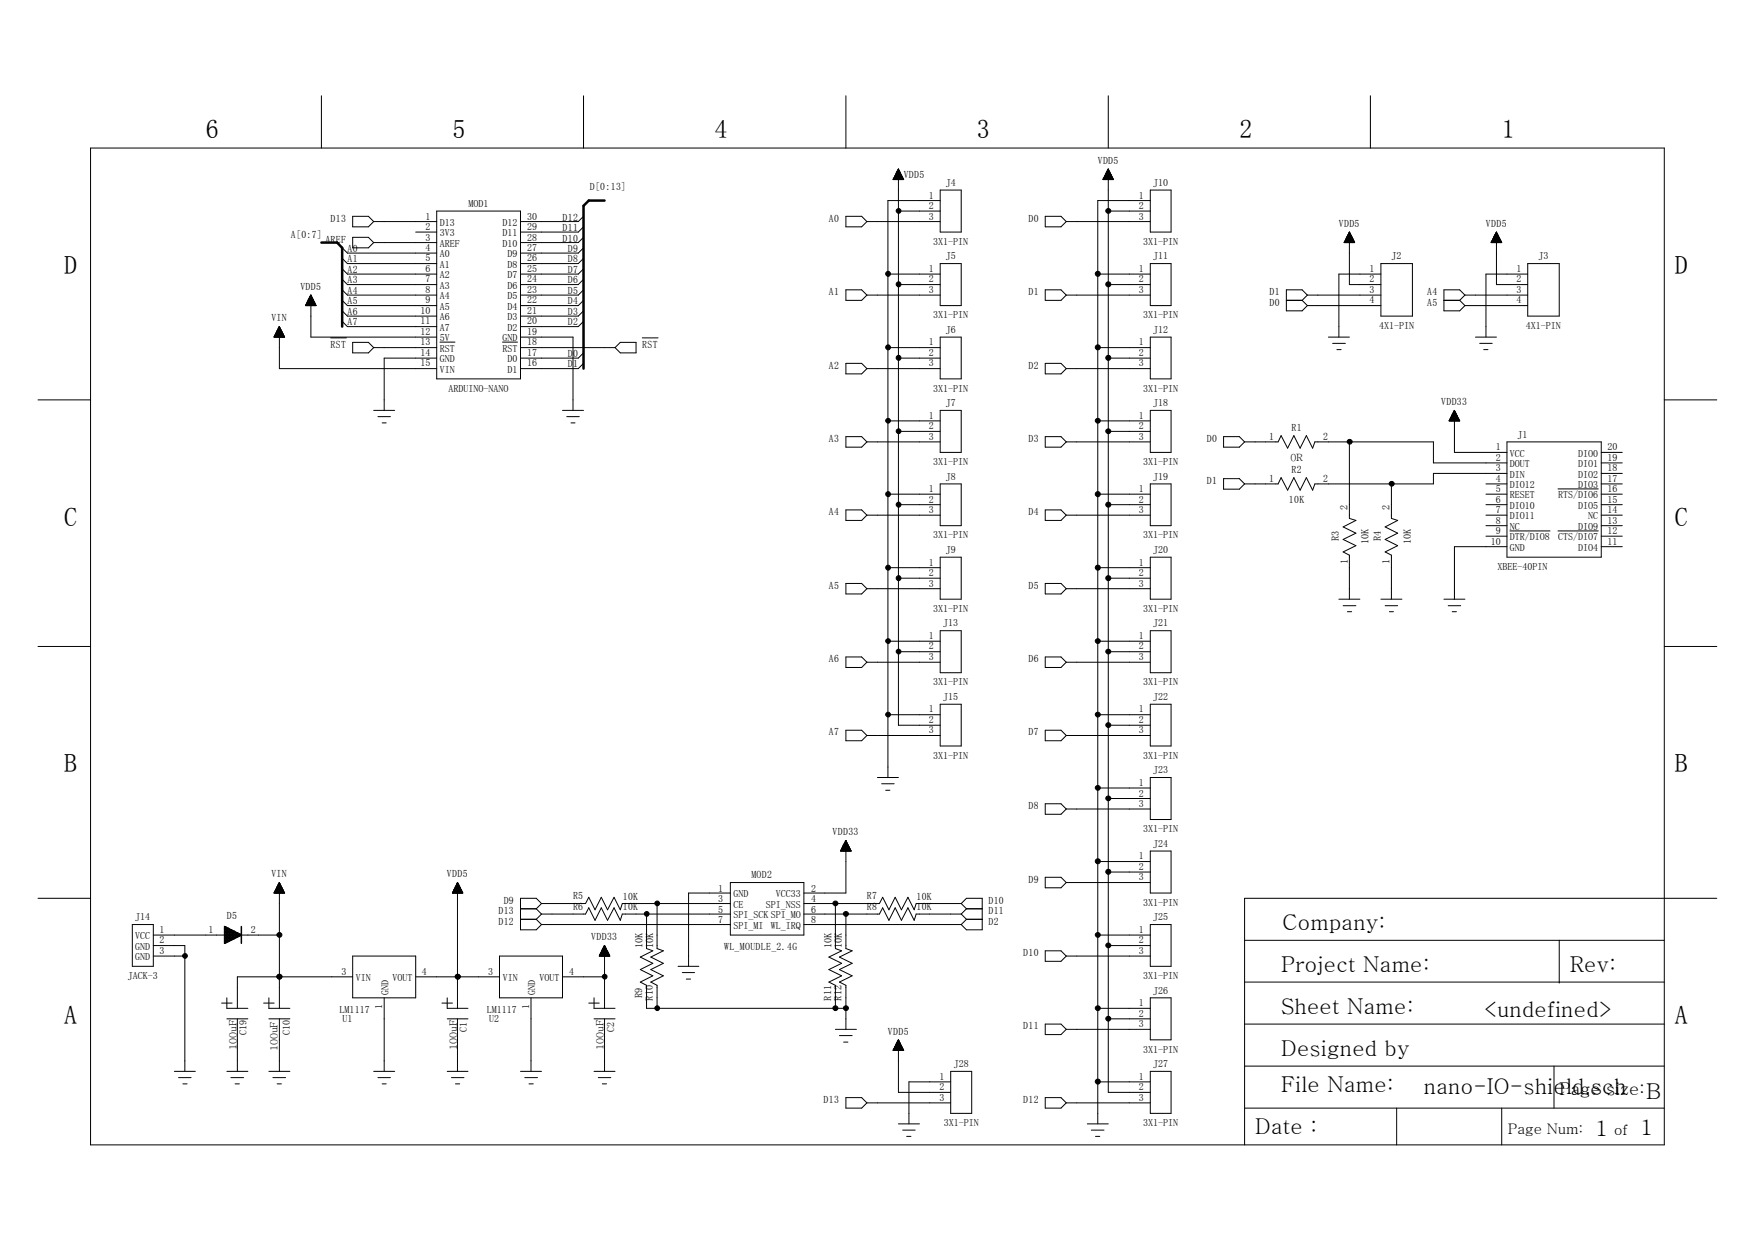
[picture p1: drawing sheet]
<svg xmlns="http://www.w3.org/2000/svg" width="297mm" height="210mm" viewBox="0 0 297 210" stroke-linecap="round" stroke-linejoin="round" font-family="sans-serif">
<g fill="none" stroke="#000" stroke-width=".17">
<path d="M54.4 16.2v8.9M98.8 16.2v8.9M143.2 16.2v8.9M187.6 16.2v8.9M231.9 16.2v8.9M15.3 25.1h266.4v168.7h-266.4zM59.7 36.6h2.7l.8 .9-.8 .9h-2.7zM63.2 37.5h10.7M70.4 39.3h3.5M73.9 35.7h14.2v28.4h-14.2zM98.8 36.6l-.9 .9h-9.8M98.8 38.4l-.9 .9h-9.8"/>
<path d="M143.2 36.6h2.6l.9 .9-.9 .9h-2.6zM146.7 37.5h12.4M151.2 30.4v-.1l1.7 .1M151.3 30.3h1.6M151.3 30.2h1.5v.2M151.3 30.1v.3M151.3 30.1h1.5M151.3 30.1h1.5v.3M151.3 30v.4M151.4 30h1.3M151.4 29.9h1.3v.5M151.4 29.8h1.3"/>
<path d="M151.4 29.9v.5M151.5 30.4v-.6h1.1v.6M151.5 29.7h1.1M151.6 29.6h.9v.8M151.6 29.6v.8M151.6 29.5h.9M151.6 29.5h.8v.9M151.7 29.3h.7v1.1M151.7 29.3v1.1M151.7 29.3h.7M151.8 29.2h.5v1.2M151.8 29.1v1.3"/>
<path d="M151.8 29.1h.5M151.8 29h.5v1.4M151.8 29v1.4M151.9 29h.3M151.9 28.9h.3v1.5M151.9 28.9v1.5M151.9 28.9h.2M152 28.8h.1v1.6M152 28.7v1.7M152 28.7h.1M152.1 28.6h.1M152.1 35.7h7"/>
<path d="M152.1 28.6v94.2h7M152.1 28.6l-.9 1.8M152.1 28.6l.9 1.8h-1.8M152.4 29.4h-.8v1M159.1 32.2h3.6v7.1h-3.6zM159.1 34h-8.8v97.6M176.9 36.6h2.7l.9 .9-.9 .9h-2.7zM180.5 37.5h14.2M186.7 30.4v-.1l1.7 .1M186.7 30.3h1.7M186.8 30.2h1.5v.2M186.8 30.1v.3"/>
<path d="M186.8 30.1h1.5M186.9 30.1h1.4v.3M186.9 30h1.3M186.9 30v.4M186.9 29.9h1.3v.5M186.9 29.8h1.3M186.9 29.9v.5M187 30.4v-.6h1.1v.6M187 29.7h1.1M187.1 29.6h1v.8M187.1 29.6v.8M187.1 29.5h.9"/>
<path d="M187.1 29.5h.9v.9M187.1 29.4v1M187.2 29.4h.8M187.2 29.3h.7v1.1M187.2 29.3v1.1M187.2 29.3h.7M187.3 29.2h.5v1.2M187.3 29.1v1.3M187.3 29.1h.5M187.4 29h.3v1.4M187.4 28.9h.3v1.5M187.4 28.9v1.5"/>
<path d="M187.5 28.9h.2M187.5 28.8h.1v1.6M187.5 28.7v1.7M187.5 28.7h.1M187.6 28.6h.1M187.6 28.6v156.3h7.1M187.6 35.7h7.1M187.6 28.6l.9 1.8h-1.8M187.6 28.6l-.9 1.8M187.7 29h-.3v1.4M194.7 32.2h3.5v7.1h-3.5zM194.7 34h-8.9v156.2"/>
<path d="M228 39.9v1.2M228.1 39.9h.6M228.1 39.8h.6v1.3M228.2 39.7h.4v1.4M228.2 39.7v1.4M228.2 39.7h.4M228.3 39.6h.2v1.5M228.3 39.5v1.6M228.3 39.5h.2M228.3 39.4h.2v1.7M228.4 39.3h.1M228.4 39.3l.9 1.8h-1.8z"/>
<path d="M228.4 39.3v8.9h5.3M228.4 39.4l-.1 1.7M228.6 39.8h-.5v1.3M252.9 39.9v1.2M252.9 39.9h.7M253 39.8h.5v1.3M253 39.8v1.3M253 39.8h.5M253 39.7h.5v1.4M253 39.7v1.4M253.1 39.7h.3M253.1 39.6h.3v1.5"/>
<path d="M253.1 39.5v1.6M253.2 39.5h.2M253.2 39.4h.1v1.7M253.2 39.4v1.7M253.2 39.4h.1M253.3 39.3h.1M253.3 39.3l.9 1.8h-1.8M253.3 39.3v8.9h5.3M253.3 39.3l-.9 1.8M46.4 56.9v.2M46.4 57l1.7 .1M46.4 56.9h1.7"/>
<path d="M46.5 57.1v-.3h1.5v.3M46.5 56.8h1.5M46.6 56.6v.5M46.6 56.7h1.4v.4M46.6 56.6h1.4M46.7 56.5v.6M46.7 56.6h1.2v.5M46.7 56.5h1.2M46.7 56.3v.8M46.7 56.4h1.1v.7M46.7 56.3h1.1M46.8 56.2v.9"/>
<path d="M46.8 56.3h1v.8M46.8 56v1.1M46.8 56.1h.9v1M46.8 56.2h.9M46.9 55.9v1.2M46.9 56h.7v1.1M46.9 56h.8M46.9 55.9h.7M47 55.8v1.3M47 55.8h.5v1.3M47 55.8h.5M47.1 55.7h.4v1.4"/>
<path d="M47.1 55.5v1.6M47.1 55.5h.3v1.6M47.2 55.5h.2M47.2 55.3v1.8M47.2 55.4h.1v1.7M47.2 55.3h.1M47.3 55.3h.1M47.3 55.3l.9 1.8h-1.8M47.3 55.3v7.1h26.6M47.3 55.3l-.9 1.8M47.5 55.6h-.4v1.5M51.7 51.6l1.7 .1"/>
<path d="M51.7 51.6v.1M51.8 51.6h1.6M51.8 51.5h1.6v.2M51.8 51.5v.2M51.9 51.4h1.4M51.9 51.7v-.3h1.4v.3M51.9 51.3h1.4M52 51.2h1.3v.5M52 51.1h1.2M52 51.2v.5M52 51.1h1.2v.6M52 51.1v.6"/>
<path d="M52.1 51h1M52.1 50.9h1v.8M52.1 50.9v.8M52.2 50.9h.8M52.2 50.8h.8v.9M52.2 50.7v1M52.2 50.7h.8M52.2 50.6h.8v1.1M52.2 50.6v1.1M52.3 50.6h.6M52.3 50.5h.6v1.2M52.3 50.5v1.2"/>
<path d="M52.4 50.5h.5M52.4 50.4h.4v1.3M52.4 50.3v1.4M52.4 50.3h.4M52.5 50.2h.2v1.5M52.5 50.2v1.5M52.5 50.2h.2M52.5 50.1h.2v1.6M52.6 50h.1M52.6 50l.9 1.7h-1.8M52.6 50v7.1h21.3M52.6 50l-.9 1.7"/>
<path d="M52.6 50l-.1 1.7M56 57.2h2.6M57.9 42l.9 .8h15.1M57.9 43.7l.9 .9h15.1M57.9 45.5l.9 .9h15.1M57.9 47.3l.9 .9h15.1M57.9 49.1l.9 .9h15.1M57.9 50.8l.9 .9h15.1M57.9 52.6l.9 .9h15.1M57.9 54.4l.9 .9h15.1M59.7 40.2h2.7l.8 .9-.8 .9h-2.7zM59.7 58h2.7l.8 .8-.8 .9h-2.7z"/>
<path d="M63.2 41.1h10.7M63.2 58.8h10.7M74.5 57.9h2.5M85 57.9h2.6M88.1 57.1h8.9v12.4M88.1 58.8h16M98.8 40.2l-.9 .9h-9.8M98.8 42l-.9 .8h-9.8M98.8 43.7l-.9 .9h-9.8M98.8 45.5l-.9 .9h-9.8M98.8 47.3l-.9 .9h-9.8M98.8 49.1l-.9 .9h-9.8"/>
<path d="M98.8 50.8l-.9 .9h-9.8M98.8 52.6l-.9 .9h-9.8M98.8 54.4l-.9 .9h-9.8M98.8 59.7l-.9 .9h-9.8M104.1 58.8l.9-.8h2.7v1.7h-2.7zM108.7 57.2h2.7M143.2 49.1h2.6l.9 .9-.9 .8h-2.6zM146.7 50h12.4M150.3 46.4h8.8M150.3 58.8h8.8M152.1 48.2h7M159.1 57.1h3.6v7h-3.6z"/>
<path d="M159.1 44.6h3.6v7.1h-3.6zM176.9 49.1h2.7l.9 .9-.9 .8h-2.7zM180.5 50h14.2M185.8 46.4h8.9M185.8 58.8h8.9M187.6 48.2h7.1M194.7 57.1h3.5v7h-3.5zM194.7 44.6h3.5v7.1h-3.5zM217.7 50.8h2.7M220.4 50.8l.9 .9M221.3 50h12.4M221.3 51.7h12.4"/>
<path d="M221.3 50l-.9-.9h-2.7v3.5h2.7l.9-.9M221.3 50l-.9 .8M224.8 57.1h3.6M225.6 58.1h2.1M226.3 59.2h.7M227.5 41l1.7 .1M227.5 40.9v.2M227.6 40.9h1.6M227.6 40.9h1.6v.2M227.6 40.8v.3M227.7 40.8h1.5M227.7 40.7h1.4v.4"/>
<path d="M227.7 40.6h1.4M227.7 40.7v.4M227.8 41.1v-.5h1.2v.5M227.8 40.5h1.2M227.8 40.4h1.2v.7M227.8 40.4v.7M227.9 40.3h1M227.9 40.3h1v.8M227.9 40.2v.9M228 40.2h.9M228 40.1h.9v1M228 40v1.1"/>
<path d="M228 40h.8M228 40h.8v1.1M233.7 44.6h5.4v8.9h-5.4zM233.7 46.4h-7.1v10.7M244.4 50.8h2.7M247.1 50.8l.8 .9M247.9 50h10.7M247.9 51.7h10.7M247.9 50l-.8-.9h-2.7v3.5h2.7l.8-.9M247.9 50l-.8 .8M249.7 57.1h3.6M250.4 58.1h2.2"/>
<path d="M251.1 59.2h.7M252.4 41l1.7 .1M252.4 40.9v.2M252.4 40.9h1.7M252.5 40.9h1.5v.2M252.5 40.8v.3M252.5 40.8h1.5M252.6 40.7h1.4v.4M252.6 40.7v.4M252.6 40.6h1.3M252.6 41.1v-.5h1.3v.5M252.6 40.5h1.3"/>
<path d="M252.7 40.4h1.1v.7M252.7 40.4v.7M252.7 40.3h1.1M252.8 40.3h.9v.8M252.9 40.1h.8v1M252.9 40h.7v1.1M253.7 40h-.8v1.1M253.7 40.2h-.9v.9M258.6 44.6h5.3v8.9h-5.3zM258.6 46.4h-7.1v10.7M6.4 67.7h8.9M63.2 69.5h3.6"/>
<path d="M64 70.5h2.1M64.7 71.6h.7M73.9 60.6h-8.9v8.9M95.2 69.5h3.6M95.9 70.5h2.1M96.6 71.6h.7M98.8 61.5l-.9 .9h-9.8M143.2 61.5h2.6l.9 .9-.9 .9h-2.6zM143.2 73.9h2.6l.9 .9-.9 .9h-2.6zM146.7 62.4h12.4M146.7 74.8h12.4M150.3 71.2h8.8"/>
<path d="M152.1 60.6h7M152.1 73h7M159.1 69.5h3.6v7.1h-3.6zM176.9 61.5h2.7l.9 .9-.9 .9h-2.7zM176.9 73.9h2.7l.9 .9-.9 .9h-2.7zM180.5 62.4h14.2M180.5 74.8h14.2M185.8 71.2h8.9M187.6 60.6h7.1M187.6 73h7.1M194.7 69.5h3.5v7.1h-3.5zM207.1 73.9h2.7l.9 .9-.9 .9h-2.7z"/>
<path d="M210.7 74.8h5.6l.5-1.1 1.1 2.2 1.1-2.2 1 2.2 1.1-2.2 1.1 2.2 .3-1.1h20.1v3.6h12.5M228.4 74.8v13l1.1 .3-2.2 1.1 2.2 1.1-2.2 1 2.2 1.1-2.2 1 1.1 .6v7.4M245.3 71.2h1.7M245.4 71.1h1.6M245.4 71h1.5v.2M245.4 71v.2M245.4 71h1.5M245.4 70.9h1.5v.3M245.4 70.9v.3M245.5 70.8h1.3M245.5 70.8h1.3v.4M245.6 70.5h1.1"/>
<path d="M245.6 70.6h1.1v.6M245.6 70.6v.6M245.7 71.2v-.8h1v.8M245.7 70.4h.9M245.7 70.3h.9v.9M245.7 70.3v.9M245.8 70.3h.7M245.8 70.2h.7v1M245.8 70.1v1.1M245.8 70.1h.7M245.9 70.1h.5v1.1M245.9 70v1.2"/>
<path d="M245.9 70h.5M246 69.9h.4v1.3M246 69.8v1.4M246 69.8h.3M246 69.8h.3v1.4M246 69.7v1.5M246 69.7h.3M246.1 69.6h.2v1.6M246.1 69.6v1.6M246.1 69.6h.1M246.2 69.5h.1M246.2 69.5v7.1h8.9"/>
<path d="M246.2 69.5l.9 1.7h-1.8M246.2 69.5l-.9 1.7M246.8 70.7h-1.3v.5M255.1 74.8h15.9v19.5h-15.9zM271 76.6h3.6M271 78.4h3.6M281.7 67.7h8.9M143.2 86.3h2.6l.9 .9-.9 .9h-2.6zM143.2 98.8h2.6l.9 .9-.9 .8h-2.6zM146.7 87.2h12.4M146.7 99.7h12.4M150.3 83.7h8.8"/>
<path d="M150.3 96.1h8.8M152.1 85.4h7M152.1 97.9h7M159.1 81.9h3.6v7.1h-3.6zM159.1 94.3h3.6v7.1h-3.6zM176.9 86.3h2.7l.9 .9-.9 .9h-2.7zM176.9 98.8h2.7l.9 .9-.9 .8h-2.7zM180.5 87.2h14.2M180.5 99.7h14.2M185.8 83.7h8.9M185.8 96.1h8.9M187.6 85.4h7.1"/>
<path d="M187.6 97.9h7.1M194.7 81.9h3.5v7.1h-3.5zM194.7 94.3h3.5v7.1h-3.5zM207.1 81h2.7l.9 .9-.9 .9h-2.7zM235.5 81.9v5.9l1.1 .3-2.2 1.1 2.2 1.1-2.2 1 2.2 1.1-2.2 1 1.1 .6v7.4M251.5 89h3.6M251.5 81.9h3.6M251.5 83.7h3.6M251.5 85.4h3.6M251.5 87.2h3.6M251.5 90.8h3.6M255.1 80.1h-12.5v1.8h-20.1l-.3 1.1-1.1-2.1-1.1 2.1-1-2.1-1.1 2.1-1.1-2.1-.5 1h-5.6"/>
<path d="M255.1 92.5h-8.9v8.9M255.6 89.9h6.7M263.7 89.9h6.8M263.7 82.8h6.8M271 89h3.6M271 81.9h3.6M271 83.7h3.6M271 85.4h3.6M271 87.2h3.6M271 80.1h3.6M271 90.8h3.6M271 92.5h3.6"/>
<path d="M6.4 109.4h8.9M143.2 111.2h2.6l.9 .9-.9 .9h-2.6zM146.7 112.1h12.4M150.3 108.5h8.8M152.1 110.3h7M159.1 106.8h3.6v7.1h-3.6zM159.1 119.2h3.6v7.1h-3.6zM176.9 111.2h2.7l.9 .9-.9 .9h-2.7zM180.5 112.1h14.2M185.8 108.5h8.9M187.6 110.3h7.1M194.7 106.8h3.5v7.1h-3.5z"/>
<path d="M194.7 119.2h3.5v7.1h-3.5zM226.6 101.4h3.6M227.3 102.5h2.2M228 103.5h.8M233.7 101.4h3.6M234.4 102.5h2.2M235.2 103.5h.6M244.4 101.4h3.5M245.1 102.5h2.1M245.8 103.5h.7M281.7 109.4h8.9M143.2 123.6h2.6l.9 .9-.9 .9h-2.6z"/>
<path d="M146.7 124.5h12.4M148.5 131.6h3.6M149.2 132.7h2.1M149.9 133.8h.7M150.3 121h8.8M176.9 123.6h2.7l.9 .9-.9 .9h-2.7zM176.9 136.1h2.7l.9 .8-.9 .9h-2.7zM180.5 124.5h14.2M180.5 136.9h14.2M185.8 121h8.9M185.8 133.4h8.9M187.6 122.8h7.1"/>
<path d="M187.6 135.2h7.1M194.7 131.6h3.5v7.1h-3.5zM6.4 152.1h8.9M22.4 156.5h3.6v7.1h-3.6zM26 158.3h12M40.9 158.3h6.4M46.4 151.1l1.7 .1M46.4 151v.2M46.4 151h1.7M46.5 151h1.5v.2M46.5 150.9v.3M46.5 150.9h1.5"/>
<path d="M46.6 151.2v-.4h1.4v.4M46.6 150.7h1.4M46.7 150.7h1.2v.5M46.7 150.5h1.1v.7M46.7 150.5v.7M46.7 150.5h1.1M46.8 151.2v-.8h1v.8M46.8 150.3h.9M46.8 150.2h.9v1M46.8 150.2v1M46.9 150.2h.8M46.9 150.1h.7v1.1"/>
<path d="M46.9 150v1.2M46.9 150h.7M47 150h.5v1.2M47 149.9v1.3M47 149.9h.5M47.1 149.8h.4v1.4M47.1 149.6h.3v1.6M47.1 149.6v1.6M47.2 149.6h.2M47.2 149.5h.1v1.7M47.2 149.5v1.7M47.2 149.5h.1"/>
<path d="M47.3 149.4h.1M47.3 149.4v21.3M47.3 149.4l.9 1.8h-1.8M47.3 149.4l-.9 1.8M47.5 149.7h-.4v1.5M47.9 150.6h-1.2v.6M76.6 151.1l1.7 .1M76.7 151h1.5v.2M76.7 150.9v.3M76.7 150.9h1.5M76.8 151.2v-.4h1.3v.4M76.8 150.7h1.3"/>
<path d="M76.8 150.7h1.3v.5M76.8 150.6v.6M76.9 150.6h1.2M76.9 150.5h1.1v.7M76.9 150.5v.7M76.9 150.5h1.1M77 151.2v-.8h.9v.8M77 150.3h.9M77 150.2h.9v1M77.1 150.1h.7v1.1M77.1 150v1.2M77.1 150h.7"/>
<path d="M77.2 150h.6v1.2M77.2 149.9v1.3M77.2 149.9h.5M77.3 149.8h.4v1.4M77.3 149.6h.3v1.6M77.3 149.6v1.6M77.3 149.6h.3M77.4 149.5h.1v1.7M77.4 149.5v1.7M77.4 149.4h.1M77.4 149.4l-.8 1.8h1.7M77.4 149.4v21.3"/>
<path d="M77.4 149.5h.1M77.4 149.4l.9 1.8M77.6 149.7h-.3v1.5M77.9 150.2h-.9v1M78.3 151h-1.7v.2M88.1 153.8h2.7M88.1 155.6h2.7M90.8 153.8l.9 .9M90.8 155.6l.9 .9M91.7 153l-.9-.9h-2.7v5.3h2.7l.9-.9M91.7 156.5h31.9M91.7 153h7.4l.6-1.1 1 2.1 1.1-2.1 1 2.1 1.1-2.1 1.1 2.1 .3-1h18.3"/>
<path d="M91.7 154.7h7.4l.6-1 1 2.1 1.1-2.1 1 2.1 1.1-2.1 1.1 2.1 .3-1.1h18.3M91.7 154.7l-.9 .9M91.7 153l-.9 .8M109.4 154.7v5.9l1.1 .4-2.1 1 2.1 1.1-2.1 1 2.1 1.1-2.1 1 1 .6v3.9h33.8M111.2 153v7.6l1.1 .4-2.1 1 2.1 1.1-2.1 1 2.1 1.1-2.1 1 1 .6v3.9M123.6 149.4h12.5v8.9h-12.5zM123.6 151.2h-7.1v12.4M136.1 156.5h26.6M136.1 153h12.7l.6-1.1 1.1 2.1 1-2.1 1.1 2.1 1.1-2.1 1 2.1 .4-1h7.6M136.1 154.7h12.7l.6-1 1.1 2.1 1-2.1 1.1 2.1 1.1-2.1 1 2.1 .4-1.1h7.6M141.4 153v7.6l1.1 .4-2.2 1 2.2 1.1-2.2 1 2.2 1.1-2.2 1 1.1 .6v3.9M142.3 144l1.7 .1"/>
<path d="M142.4 143.8h1.5v.3M142.4 143.8v.3M142.4 143.8h1.5M142.5 144.1v-.4h1.3v.4M142.5 143.6h1.3M142.5 143.6h1.3v.5M142.5 143.5h1.3M142.5 143.5v.6M142.6 143.4h1.1v.7M142.6 143.4v.7M142.6 143.3h1.1M142.7 143.3h1v.8"/>
<path d="M142.7 143.2v.9M142.7 143.2h.9M142.7 143.1h.9v1M142.7 143v1.1M142.8 143h.8M142.8 143h.7v1.1M142.8 142.9v1.2M142.8 142.9h.7M142.9 142.8h.5v1.3M142.9 142.8v1.3M142.9 142.8h.5M143 142.7h.4v1.4"/>
<path d="M143 142.6h.3v1.5M143.1 142.4h.1v1.7M143.1 142.3v1.8M143.1 142.3h.1M143.2 142.3h.1M143.2 142.3v8.9h-7.1M143.2 154.7v5.9l1 .4-2.1 1 2.1 1.1-2.1 1 2.1 1.1-2.1 1 1.1 .6v7.4M143.2 142.3l.9 1.8h-1.8zM143.3 142.5h-.3v1.6M143.3 142.7h-.3v1.4M144 143.9h-1.7v.2M162.7 153l.9-.9h2.6v5.3h-2.6l-.9-.9"/>
<path d="M162.7 153l.9 .8M162.7 154.7l.9 .9M163.6 153.8h2.6M163.6 155.6h2.6M163.6 153.8l-.9 .9M163.6 155.6l-.9 .9M176.9 148.5h2.7l.9 .9-.9 .9h-2.7zM180.5 149.4h14.2M185.8 158.3h8.9M185.8 145.8h8.9M187.6 147.6h7.1M194.7 156.5h3.5v7.1h-3.5z"/>
<path d="M194.7 144.1h3.5v7.1h-3.5zM210.7 159.2h71M263.9 159.2v7M281.7 152.1h-71v41.7M281.7 152.1h8.9M26 160.1h5.3v21.3M26 161.8h5.3M37.5 169.8h1.8M38.4 168.9v1.8h3.6M38.4 172.5h3.6M40.2 172.5v8.9M44.6 169.8h1.8"/>
<path d="M45.5 168.9v1.8h3.6M45.5 172.5h3.6M47.3 165.4h.1M47.3 172.5v8.9M59.7 161.8h10.7v7.1h-10.7zM59.7 165.4h-19.5v5.3M65 168.9v12.5M70.4 165.4h14.1M74.8 169.8h1.8M75.7 168.9v1.8h3.5M75.7 172.5h3.5M77.4 165.4h.1"/>
<path d="M77.4 172.5v8.9M84.5 161.8h10.7v7.1h-10.7zM89.9 168.9v12.5M95.2 165.4h7.1M99.7 169.8h1.7M100.5 168.9v1.8h3.6M100.5 172.5h3.6M101.5 161.8h1.7M101.5 161.7v.1M101.5 161.7h1.6M101.5 161.8v-.2h1.6v.2M101.6 161.5h1.5"/>
<path d="M101.6 161.5h1.4v.3M101.6 161.4v.4M101.6 161.4h1.4M101.7 161.3h1.3v.5M101.7 161.2h1.2M101.7 161.3v.5M101.8 161.8v-.6h1.1v.6M101.8 161.1h1M101.8 161h1v.8M101.8 161v.8M101.9 161h.9M101.9 160.9h.8v.9"/>
<path d="M101.9 160.8v1M101.9 160.8h.8M101.9 160.8h.8v1M101.9 160.7v1.1M102 160.7h.7M102 160.6h.6v1.2M102 160.5v1.3M102.1 160.5h.5M102.1 160.4h.4v1.4M102.1 160.4v1.4M102.2 160.4h.3M102.2 160.3h.2v1.5"/>
<path d="M102.2 160.2h.2v1.6M102.2 160.1v1.7M102.3 160.1h.1M102.3 160.1l.9 1.7h-1.8zM102.3 160.1v10.6M102.3 172.5v8.9M102.4 160.3h-.2v1.5M114.8 163.6h3.5M115.5 164.6h2.1M116.2 165.7h.7M141.4 174.2h3.5M142.1 175.3h2.1"/>
<path d="M142.8 176.4h.7M151.2 177.8v-.1l1.7 .1M151.3 177.5v.3M151.3 177.6h1.5v.2M151.3 177.7h1.6M151.3 177.5h1.5M151.3 177.4v.4M151.3 177.5h1.5v.3M151.4 177.4h1.3M151.4 177.8v-.5h1.3v.5M151.4 177.2h1.3M151.5 177.1v.7"/>
<path d="M151.5 177.2h1.1v.6M151.5 177.1h1.1M151.6 177v.8M151.6 177h.9v.8M151.6 177h.9M151.6 176.9h.8v.9M151.7 176.7v1.1M151.7 176.7h.7v1.1M151.7 176.7h.7M151.8 176.5v1.3M151.8 176.6h.5v1.2M151.8 176.4v1.4"/>
<path d="M151.8 176.4h.5v1.4M151.8 176.5h.5M151.9 176.2v1.6M151.9 176.3h.3v1.5M151.9 176.4h.3M151.9 176.2h.2M152 176.1v1.7M152 176.1h.1v1.7M152 176.1h.1M152.1 176h.1M152.1 176v8.9h8.8M152.1 176l-.9 1.8"/>
<path d="M152.1 176l.9 1.8h-1.8M152.4 176.8h-.8v1M176.9 173.4h2.7l.9 .8-.9 .9h-2.7zM176.9 161h2.7l.9 .8-.9 .9h-2.7zM180.5 161.8h14.2M180.5 174.2h14.2M185.8 170.7h8.9M187.6 160.1h7.1M187.6 172.5h7.1M194.7 168.9h3.5v7.1h-3.5zM210.7 173.4h71M210.7 166.2h71"/>
<path d="M263.9 166.2h.1M29.5 181.4h3.6M30.2 182.4h2.1M30.9 183.5h.8M38.4 181.4h3.6M39.1 182.4h2.1M39.8 183.5h.7M45.5 181.4h3.6M46.2 182.4h2.1M46.9 183.5h.7M63.2 181.4h3.6M64 182.4h2.1"/>
<path d="M64.7 183.5h.7M75.7 181.4h3.5M76.4 182.4h2.1M77.1 183.5h.7M88.1 181.4h3.6M88.8 182.4h2.2M89.5 183.5h.8M100.5 181.4h3.6M101.3 182.4h2.1M101.9 183.5h.8M143.2 185.8h2.6l.9 .9-.9 .9h-2.6zM146.7 186.7h14.2"/>
<path d="M152.1 190.2h3.5M152.8 191.3h2.1M153.5 192.4h.7M160.9 181.4h3.6v7.1h-3.6zM160.9 183.1h-7.1v7.1M176.9 185.8h2.7l.9 .9-.9 .9h-2.7zM180.5 186.7h14.2M184 190.2h3.6M184.7 191.3h2.2M185.4 192.4h.7M185.8 183.1h8.9M194.7 181.4h3.5v7.1h-3.5z"/>
<path d="M210.7 187.6h71M210.7 180.5h71M236.4 187.6v6.2M254.2 187.6v6.2M263 180.5v7.1"/>
</g>
<g fill="none" stroke="#000" stroke-width=".25">
<path d="M38 156.8l2.9 1.5-2.9 1.4zM38 159.6h.1M38 159.4h.6M38 158.7h2.1M38 158.4h2.6M38 158.2h2.7M38 157.9h2.2M38 157.6h1.7M38 157.4h1.2M38 157.1h.7M38 156.9h.2M38.1 156.9v2.7"/>
<path d="M38.3 157v2.6M38.6 157.1v2.3M38.8 157.2v2.1M39.1 157.4v1.8h-1.1M39.3 157.5v1.5M39.6 157.6v1.3h-1.6M39.8 157.7v1.1M40 157.9v.8M40.3 158v.5M40.6 158.1v.3M40.8 158.2v.1M40.9 156.8v2.9"/>
</g>
<g fill="#000" stroke="#000" stroke-width=".17">
<circle cx="152.1" cy="35.7" r=".4"/>
<circle cx="187.6" cy="35.7" r=".42"/>
<circle cx="150.3" cy="46.4" r=".42"/>
<circle cx="150.3" cy="58.8" r=".42"/>
<circle cx="152.1" cy="48.1" r=".42"/>
<circle cx="185.8" cy="46.4" r=".43"/>
<circle cx="185.8" cy="58.8" r=".43"/>
<circle cx="187.6" cy="48.1" r=".43"/>
<circle cx="150.3" cy="71.2" r=".4"/>
<circle cx="152.1" cy="73" r=".4"/>
<circle cx="152.1" cy="60.6" r=".42"/>
<circle cx="185.8" cy="71.2" r=".42"/>
<circle cx="187.6" cy="60.6" r=".43"/>
<circle cx="187.6" cy="73" r=".42"/>
<circle cx="228.4" cy="74.8" r=".42"/>
<circle cx="150.3" cy="83.7" r=".42"/>
<circle cx="150.3" cy="96.1" r=".42"/>
<circle cx="152.1" cy="97.9" r=".42"/>
<circle cx="152.1" cy="85.4" r=".42"/>
<circle cx="185.8" cy="83.6" r=".43"/>
<circle cx="185.8" cy="96.1" r=".43"/>
<circle cx="187.6" cy="97.9" r=".43"/>
<circle cx="187.6" cy="85.4" r=".43"/>
<circle cx="235.5" cy="81.9" r=".42"/>
<circle cx="150.3" cy="108.5" r=".4"/>
<circle cx="152.1" cy="110.3" r=".4"/>
<circle cx="185.8" cy="108.5" r=".42"/>
<circle cx="187.6" cy="110.3" r=".42"/>
<circle cx="150.3" cy="121" r=".4"/>
<circle cx="185.8" cy="121" r=".42"/>
<circle cx="185.8" cy="133.4" r=".42"/>
<circle cx="187.6" cy="135.1" r=".42"/>
<circle cx="187.6" cy="122.7" r=".42"/>
<circle cx="47.3" cy="158.2" r=".42"/>
<circle cx="109.5" cy="154.7" r=".4"/>
<circle cx="111.2" cy="152.9" r=".4"/>
<circle cx="141.4" cy="152.9" r=".42"/>
<circle cx="143.2" cy="154.7" r=".42"/>
<circle cx="185.8" cy="145.8" r=".43"/>
<circle cx="185.8" cy="158.2" r=".42"/>
<circle cx="187.6" cy="147.6" r=".43"/>
<circle cx="31.3" cy="161.8" r=".4"/>
<circle cx="47.3" cy="165.3" r=".42"/>
<circle cx="77.5" cy="165.3" r=".42"/>
<circle cx="102.3" cy="165.3" r=".4"/>
<circle cx="111.2" cy="170.7" r=".4"/>
<circle cx="141.4" cy="170.7" r=".42"/>
<circle cx="143.2" cy="170.7" r=".42"/>
<circle cx="185.8" cy="170.7" r=".42"/>
<circle cx="187.6" cy="172.4" r=".42"/>
<circle cx="187.6" cy="160" r=".42"/>
<circle cx="185.8" cy="183.1" r=".43"/>
</g>
<path d="M102.3 34h-2.6l-.9 .8v27.6M54.4 41.1h2.7l.8 .9v13.3" fill="none" stroke="#000" stroke-width=".42"/>
<g font-size="4.4">
<text x="34.8" y="23.3">6</text>
<text x="76.6" y="23.3">5</text>
<text x="120.9" y="23.3">4</text>
<text x="165.4" y="23.3">3</text>
<text x="209.8" y="23.3">2</text>
<text x="254.2" y="23.3">1</text>
<text x="10.9" y="46.4">D</text>
<text x="283.5" y="46.4">D</text>
<text x="10.9" y="89">C</text>
<text x="283.5" y="89">C</text>
<text x="10.9" y="130.7">B</text>
<text x="283.5" y="130.7">B</text>
<text x="10.9" y="173.4">A</text>
<text x="283.5" y="173.4">A</text>
</g>
<g font-size="3.7">
<text x="217" y="157.4">Company:</text>
<text x="216.8" y="164.5">Project Name:</text>
<text x="265.7" y="164.5">Rev:</text>
<text x="216.8" y="171.6">Sheet Name:</text>
<text x="251.1" y="172.1">&lt;undefined&gt;</text>
<text x="216.8" y="178.7">Designed by</text>
<text x="216.8" y="184.9">File Name:</text>
<text x="241" y="185.3">nano-IO-shield.sch</text>
<text x="278.6" y="186">B</text>
<text x="212.4" y="192">Date：</text>
<text x="270" y="192.4">1</text>
<text x="277.6" y="192.2">1</text>
</g>
<text font-size="3" x="263.9" y="185.4">Page size:</text>
<g font-size="2.5">
<text x="255.2" y="192">Page Num:</text>
<text x="273.2" y="192.2">of</text>
</g>
<g font-size="1.7">
<text x="185.8" y="27.7">VDD5</text>
<text x="79.3" y="35">MOD1</text>
<text x="99.8" y="32.2">D[0:13]</text>
<text x="153" y="30.1">VDD5</text>
<text x="157.2" y="33.6">1</text>
<text x="157.2" y="35.4">2</text>
<text x="160.1" y="31.5">J4</text>
<text x="192.7" y="33.6">1</text>
<text x="192.7" y="35.4">2</text>
<text x="195.2" y="31.5">J10</text>
<text x="49.2" y="40.3">A[0:7]</text>
<text x="55.1" y="41.1">AREF</text>
<text x="56" y="37.5">D13</text>
<text x="72" y="37.2">1</text>
<text x="72" y="38.9">2</text>
<text x="72" y="40.7">3</text>
<text x="74.5" y="38.2">D13</text>
<text x="74.5" y="40">3V3</text>
<text x="74.5" y="41.8">AREF</text>
<text x="85" y="41.8">D10</text>
<text x="85" y="40">D11</text>
<text x="85" y="38.2">D12</text>
<text x="89.2" y="40.7">28</text>
<text x="89.2" y="38.9">29</text>
<text x="89.2" y="37.2">30</text>
<text x="95.2" y="40.9">D10</text>
<text x="95.2" y="39.1">D11</text>
<text x="95.2" y="37.3">D12</text>
<text x="140.3" y="37.5">A0</text>
<text x="157.2" y="37.2">3</text>
<text x="157.9" y="41.4">3X1-PIN</text>
<text x="174.1" y="37.5">D0</text>
<text x="192.7" y="37.2">3</text>
<text x="193.5" y="41.4">3X1-PIN</text>
<text x="226.6" y="38.4">VDD5</text>
<text x="251.5" y="38.4">VDD5</text>
<text x="58.8" y="42.7">A0</text>
<text x="58.8" y="44.4">A1</text>
<text x="58.8" y="46.2">A2</text>
<text x="58.8" y="48">A3</text>
<text x="72" y="42.5">4</text>
<text x="72" y="44.2">5</text>
<text x="72" y="46">6</text>
<text x="72" y="47.8">7</text>
<text x="74.5" y="43.6">A0</text>
<text x="74.5" y="45.3">A1</text>
<text x="74.5" y="47.1">A2</text>
<text x="85.9" y="47.1">D7</text>
<text x="85.9" y="45.3">D8</text>
<text x="85.9" y="43.6">D9</text>
<text x="89.2" y="47.8">24</text>
<text x="89.2" y="46">25</text>
<text x="89.2" y="44.2">26</text>
<text x="89.2" y="42.5">27</text>
<text x="96.1" y="48">D6</text>
<text x="96.1" y="46.2">D7</text>
<text x="96.1" y="44.4">D8</text>
<text x="96.1" y="42.7">D9</text>
<text x="157.2" y="46">1</text>
<text x="157.2" y="47.8">2</text>
<text x="160.1" y="43.9">J5</text>
<text x="192.7" y="46">1</text>
<text x="192.7" y="47.8">2</text>
<text x="195.2" y="43.9">J11</text>
<text x="231.8" y="46">1</text>
<text x="231.8" y="47.8">2</text>
<text x="235.5" y="43.9">J2</text>
<text x="256.7" y="46">1</text>
<text x="256.7" y="47.8">2</text>
<text x="260.4" y="43.9">J3</text>
<text x="50.8" y="49.1">VDD5</text>
<text x="58.8" y="49.7">A4</text>
<text x="58.8" y="51.5">A5</text>
<text x="58.8" y="53.3">A6</text>
<text x="71.2" y="53.1">10</text>
<text x="72" y="49.6">8</text>
<text x="72" y="51.4">9</text>
<text x="74.5" y="48.9">A3</text>
<text x="74.5" y="50.7">A4</text>
<text x="74.5" y="52.5">A5</text>
<text x="85.9" y="52.5">D4</text>
<text x="85.9" y="50.7">D5</text>
<text x="85.9" y="48.9">D6</text>
<text x="89.2" y="53.1">21</text>
<text x="89.2" y="51.4">22</text>
<text x="89.2" y="49.6">23</text>
<text x="96.1" y="53.3">D3</text>
<text x="96.1" y="51.5">D4</text>
<text x="96.1" y="49.7">D5</text>
<text x="140.3" y="50">A1</text>
<text x="157.2" y="49.6">3</text>
<text x="157.9" y="53.8">3X1-PIN</text>
<text x="174.1" y="50">D1</text>
<text x="192.7" y="49.6">3</text>
<text x="193.5" y="53.8">3X1-PIN</text>
<text x="214.9" y="51.7">D0</text>
<text x="214.9" y="50">D1</text>
<text x="231.8" y="49.6">3</text>
<text x="231.8" y="51.4">4</text>
<text x="241.6" y="51.7">A5</text>
<text x="241.6" y="50">A4</text>
<text x="256.7" y="49.6">3</text>
<text x="256.7" y="51.4">4</text>
<text x="45.9" y="54.4">VIN</text>
<text x="56" y="58.8">RST</text>
<text x="58.8" y="55.1">A7</text>
<text x="71.2" y="54.9">11</text>
<text x="71.2" y="56.7">12</text>
<text x="71.2" y="58.5">13</text>
<text x="74.5" y="54.2">A6</text>
<text x="74.5" y="56">A7</text>
<text x="74.5" y="57.8">5V</text>
<text x="74.5" y="59.6">RST</text>
<text x="85" y="59.6">RST</text>
<text x="85" y="57.8">GND</text>
<text x="85.9" y="56">D2</text>
<text x="85.9" y="54.2">D3</text>
<text x="89.2" y="58.5">18</text>
<text x="89.2" y="56.7">19</text>
<text x="89.2" y="54.9">20</text>
<text x="96.1" y="55.1">D2</text>
<text x="108.7" y="58.8">RST</text>
<text x="157.2" y="58.5">1</text>
<text x="160.1" y="56.3">J6</text>
<text x="192.7" y="58.5">1</text>
<text x="195.2" y="56.3">J12</text>
<text x="233.4" y="55.6">4X1-PIN</text>
<text x="258.3" y="55.6">4X1-PIN</text>
<text x="71.2" y="60.2">14</text>
<text x="71.2" y="62">15</text>
<text x="74.5" y="61.3">GND</text>
<text x="74.5" y="63.1">VIN</text>
<text x="85.9" y="63.1">D1</text>
<text x="85.9" y="61.3">D0</text>
<text x="89.2" y="62">16</text>
<text x="89.2" y="60.2">17</text>
<text x="96.1" y="60.4">D0</text>
<text x="96.1" y="62.2">D1</text>
<text x="140.3" y="62.4">A2</text>
<text x="157.2" y="60.2">2</text>
<text x="157.2" y="62">3</text>
<text x="174.1" y="62.4">D2</text>
<text x="192.7" y="60.2">2</text>
<text x="192.7" y="62">3</text>
<text x="75.9" y="66.3">ARDUINO-NANO</text>
<text x="157.2" y="70.9">1</text>
<text x="157.9" y="66.3">3X1-PIN</text>
<text x="160.1" y="68.7">J7</text>
<text x="192.7" y="70.9">1</text>
<text x="193.5" y="66.3">3X1-PIN</text>
<text x="195.2" y="68.7">J18</text>
<text x="243.9" y="68.6">VDD33</text>
<text x="140.3" y="74.8">A3</text>
<text x="157.2" y="72.7">2</text>
<text x="157.2" y="74.5">3</text>
<text x="174.1" y="74.8">D3</text>
<text x="192.7" y="72.7">2</text>
<text x="192.7" y="74.5">3</text>
<text x="204.3" y="74.8">D0</text>
<text x="214.8" y="74.5">1</text>
<text x="218.6" y="73">R1</text>
<text x="223.9" y="74.5">2</text>
<text x="253.2" y="76.2">1</text>
<text x="255.6" y="77.3">VCC</text>
<text x="256.8" y="74.1">J1</text>
<text x="267.1" y="77.3">DIO0</text>
<text x="272.1" y="76.2">20</text>
<text x="157.2" y="83.4">1</text>
<text x="157.9" y="78.7">3X1-PIN</text>
<text x="160.1" y="81.2">J8</text>
<text x="192.7" y="83.4">1</text>
<text x="193.5" y="78.7">3X1-PIN</text>
<text x="195.2" y="81.2">J19</text>
<text x="204.3" y="81.9">D1</text>
<text x="214.8" y="81.6">1</text>
<text x="218.4" y="78">0R</text>
<text x="218.6" y="80.1">R2</text>
<text x="223.9" y="81.6">2</text>
<text x="253.2" y="78">2</text>
<text x="253.2" y="79.8">3</text>
<text x="253.2" y="81.6">4</text>
<text x="253.2" y="83.4">5</text>
<text x="255.6" y="79.1">DOUT</text>
<text x="255.6" y="80.9">DIN</text>
<text x="255.6" y="82.6">DIO12</text>
<text x="267.1" y="82.6">DIO3</text>
<text x="267.1" y="80.9">DIO2</text>
<text x="267.1" y="79.1">DIO1</text>
<text x="272.1" y="83.4">16</text>
<text x="272.1" y="81.6">17</text>
<text x="272.1" y="79.8">18</text>
<text x="272.1" y="78">19</text>
<text x="140.3" y="87.2">A4</text>
<text x="157.2" y="85.1">2</text>
<text x="157.2" y="86.9">3</text>
<text x="174.1" y="87.2">D4</text>
<text x="192.7" y="85.1">2</text>
<text x="192.7" y="86.9">3</text>
<text x="218.1" y="85.1">10K</text>
<text x="228" y="86.3" transform="rotate(-90 228 86.3)">2</text>
<text x="235.2" y="86.3" transform="rotate(-90 235.2 86.3)">2</text>
<text x="253.2" y="85.1">6</text>
<text x="253.2" y="86.9">7</text>
<text x="253.2" y="88.6">8</text>
<text x="255.6" y="84.4">RESET</text>
<text x="255.6" y="86.1">DIO10</text>
<text x="255.6" y="87.9">DIO11</text>
<text x="255.6" y="89.7">NC</text>
<text x="263.7" y="84.4">RTS/DIO6</text>
<text x="267.1" y="89.7">DIO9</text>
<text x="267.1" y="86.1">DIO5</text>
<text x="268.8" y="87.9">NC</text>
<text x="272.1" y="88.6">13</text>
<text x="272.1" y="86.9">14</text>
<text x="272.1" y="85.1">15</text>
<text x="157.2" y="95.8">1</text>
<text x="157.9" y="91.1">3X1-PIN</text>
<text x="160.1" y="93.6">J9</text>
<text x="192.7" y="95.8">1</text>
<text x="193.5" y="91.1">3X1-PIN</text>
<text x="195.2" y="93.6">J20</text>
<text x="226.6" y="91.7" transform="rotate(-90 226.6 91.7)">R3</text>
<text x="228.1" y="95.5" transform="rotate(-90 228.1 95.5)">1</text>
<text x="231.6" y="92.1" transform="rotate(-90 231.6 92.1)">10K</text>
<text x="233.7" y="91.7" transform="rotate(-90 233.7 91.7)">R4</text>
<text x="235.2" y="95.5" transform="rotate(-90 235.2 95.5)">1</text>
<text x="238.8" y="92.1" transform="rotate(-90 238.8 92.1)">10K</text>
<text x="252.3" y="92.2">10</text>
<text x="253.2" y="90.4">9</text>
<text x="255.6" y="91.5">DTR/DIO8</text>
<text x="255.6" y="93.3">GND</text>
<text x="263.7" y="91.5">CTS/DIO7</text>
<text x="267.1" y="93.3">DIO4</text>
<text x="272.1" y="92.2">11</text>
<text x="272.1" y="90.4">12</text>
<text x="140.3" y="99.7">A5</text>
<text x="157.2" y="97.5">2</text>
<text x="157.2" y="99.3">3</text>
<text x="174.1" y="99.7">D5</text>
<text x="192.7" y="97.5">2</text>
<text x="192.7" y="99.3">3</text>
<text x="253.4" y="96.5">XBEE-40PIN</text>
<text x="157.9" y="103.6">3X1-PIN</text>
<text x="159.6" y="106">J13</text>
<text x="193.5" y="103.6">3X1-PIN</text>
<text x="195.2" y="106">J21</text>
<text x="140.3" y="112.1">A6</text>
<text x="157.2" y="108.2">1</text>
<text x="157.2" y="109.9">2</text>
<text x="157.2" y="111.7">3</text>
<text x="174.1" y="112.1">D6</text>
<text x="192.7" y="108.2">1</text>
<text x="192.7" y="109.9">2</text>
<text x="192.7" y="111.7">3</text>
<text x="157.9" y="116">3X1-PIN</text>
<text x="159.6" y="118.5">J15</text>
<text x="193.5" y="116">3X1-PIN</text>
<text x="195.2" y="118.5">J22</text>
<text x="140.3" y="124.5">A7</text>
<text x="157.2" y="120.6">1</text>
<text x="157.2" y="122.4">2</text>
<text x="157.2" y="124.2">3</text>
<text x="174.1" y="124.5">D7</text>
<text x="192.7" y="120.6">1</text>
<text x="192.7" y="122.4">2</text>
<text x="192.7" y="124.2">3</text>
<text x="157.9" y="128.4">3X1-PIN</text>
<text x="193.5" y="128.4">3X1-PIN</text>
<text x="195.2" y="130.9">J23</text>
<text x="174.1" y="136.9">D8</text>
<text x="192.7" y="133.1">1</text>
<text x="192.7" y="134.8">2</text>
<text x="192.7" y="136.6">3</text>
<text x="140.9" y="141.4">VDD33</text>
<text x="193.5" y="140.9">3X1-PIN</text>
<text x="195.2" y="143.3">J24</text>
<text x="45.9" y="148.5">VIN</text>
<text x="75.6" y="148.5">VDD5</text>
<text x="127.2" y="148.7">MOD2</text>
<text x="174.1" y="149.4">D9</text>
<text x="192.7" y="145.5">1</text>
<text x="192.7" y="147.2">2</text>
<text x="192.7" y="149">3</text>
<text x="22.9" y="155.8">J14</text>
<text x="38.4" y="155.6">D5</text>
<text x="84.4" y="154.7">D13</text>
<text x="85.3" y="153">D9</text>
<text x="97" y="152.2">R5</text>
<text x="97" y="154">R6</text>
<text x="105.4" y="152.3">10K</text>
<text x="105.4" y="154.1">10K</text>
<text x="121.5" y="150.9">1</text>
<text x="121.5" y="152.7">3</text>
<text x="121.5" y="154.5">5</text>
<text x="124.2" y="151.9">GND</text>
<text x="124.2" y="153.7">CE</text>
<text x="124.2" y="155.4">SPI_SCK SPI_MO</text>
<text x="129.6" y="153.7">SPI_NSS</text>
<text x="131.3" y="151.9">VCC33</text>
<text x="137.3" y="150.9">2</text>
<text x="137.3" y="152.7">4</text>
<text x="137.3" y="154.5">6</text>
<text x="146.7" y="152.2">R7</text>
<text x="146.7" y="154">R8</text>
<text x="155.1" y="152.3">10K</text>
<text x="155.1" y="154.1">10K</text>
<text x="167.3" y="153">D10</text>
<text x="167.3" y="154.7">D11</text>
<text x="193.5" y="153.3">3X1-PIN</text>
<text x="195.2" y="155.8">J25</text>
<text x="22.9" y="159">VCC</text>
<text x="22.9" y="160.8">GND</text>
<text x="27" y="157.9">1</text>
<text x="27" y="159.7">2</text>
<text x="27" y="161.5">3</text>
<text x="35.3" y="157.9">1</text>
<text x="42.5" y="157.9">2</text>
<text x="84.4" y="156.5">D12</text>
<text x="100.1" y="159.2">VDD33</text>
<text x="108.8" y="160.5" transform="rotate(-90 108.8 160.5)">10K</text>
<text x="110.5" y="160.5" transform="rotate(-90 110.5 160.5)">10K</text>
<text x="121.5" y="156.3">7</text>
<text x="122.6" y="160.8">WL_MOUDLE_2.4G</text>
<text x="124.2" y="157.2">SPI_MI</text>
<text x="130.5" y="157.2">WL_IRQ</text>
<text x="137.3" y="156.3">8</text>
<text x="140.7" y="160.5" transform="rotate(-90 140.7 160.5)">10K</text>
<text x="142.5" y="160.5" transform="rotate(-90 142.5 160.5)">10K</text>
<text x="167.3" y="156.5">D2</text>
<text x="173.2" y="161.8">D10</text>
<text x="192.7" y="157.9">1</text>
<text x="192.7" y="159.7">2</text>
<text x="192.7" y="161.5">3</text>
<text x="21.6" y="165.7">JACK-3</text>
<text x="22.9" y="162.6">GND</text>
<text x="57.8" y="165">3</text>
<text x="60.2" y="166.1">VIN</text>
<text x="66.4" y="166.1">VOUT</text>
<text x="71.4" y="165">4</text>
<text x="82.6" y="165">3</text>
<text x="85.1" y="166.1">VIN</text>
<text x="91.3" y="166.1">VOUT</text>
<text x="96.3" y="165">4</text>
<text x="193.5" y="165.7">3X1-PIN</text>
<text x="57.5" y="171.4">LM1117</text>
<text x="58" y="173">U1</text>
<text x="64.7" y="170.8" transform="rotate(-90 64.7 170.8)">1</text>
<text x="65.7" y="168.4" transform="rotate(-90 65.7 168.4)">GND</text>
<text x="82.4" y="171.4">LM1117</text>
<text x="82.8" y="173">U2</text>
<text x="89.5" y="170.8" transform="rotate(-90 89.5 170.8)">1</text>
<text x="90.6" y="168.4" transform="rotate(-90 90.6 168.4)">GND</text>
<text x="108.7" y="168.9" transform="rotate(-90 108.7 168.9)">R9</text>
<text x="110.5" y="169.4" transform="rotate(-90 110.5 169.4)">R10</text>
<text x="140.7" y="169.4" transform="rotate(-90 140.7 169.4)">R11</text>
<text x="142.5" y="169.4" transform="rotate(-90 142.5 169.4)">R12</text>
<text x="192.7" y="170.3">1</text>
<text x="192.7" y="172.1">2</text>
<text x="192.7" y="173.9">3</text>
<text x="195.2" y="168.2">J26</text>
<text x="40" y="177.8" transform="rotate(-90 40 177.8)">100uF</text>
<text x="41.7" y="175.2" transform="rotate(-90 41.7 175.2)">C19</text>
<text x="46.9" y="178" transform="rotate(-90 46.9 178)">100uF</text>
<text x="49.1" y="175.2" transform="rotate(-90 49.1 175.2)">C10</text>
<text x="77.3" y="177.8" transform="rotate(-90 77.3 177.8)">100uF</text>
<text x="79" y="174.8" transform="rotate(-90 79 174.8)">C1</text>
<text x="102.2" y="177.8" transform="rotate(-90 102.2 177.8)">100uF</text>
<text x="103.9" y="174.8" transform="rotate(-90 103.9 174.8)">C2</text>
<text x="150.3" y="175.1">VDD5</text>
<text x="173.2" y="174.2">D11</text>
<text x="193.5" y="178.2">3X1-PIN</text>
<text x="159" y="182.8">1</text>
<text x="159" y="184.5">2</text>
<text x="161.4" y="180.6">J28</text>
<text x="192.7" y="182.8">1</text>
<text x="192.7" y="184.5">2</text>
<text x="195.2" y="180.6">J27</text>
<text x="139.4" y="186.7">D13</text>
<text x="159" y="186.3">3</text>
<text x="159.7" y="190.6">3X1-PIN</text>
<text x="173.2" y="186.7">D12</text>
<text x="192.7" y="186.3">3</text>
<text x="193.5" y="190.6">3X1-PIN</text>
</g>
</svg>
